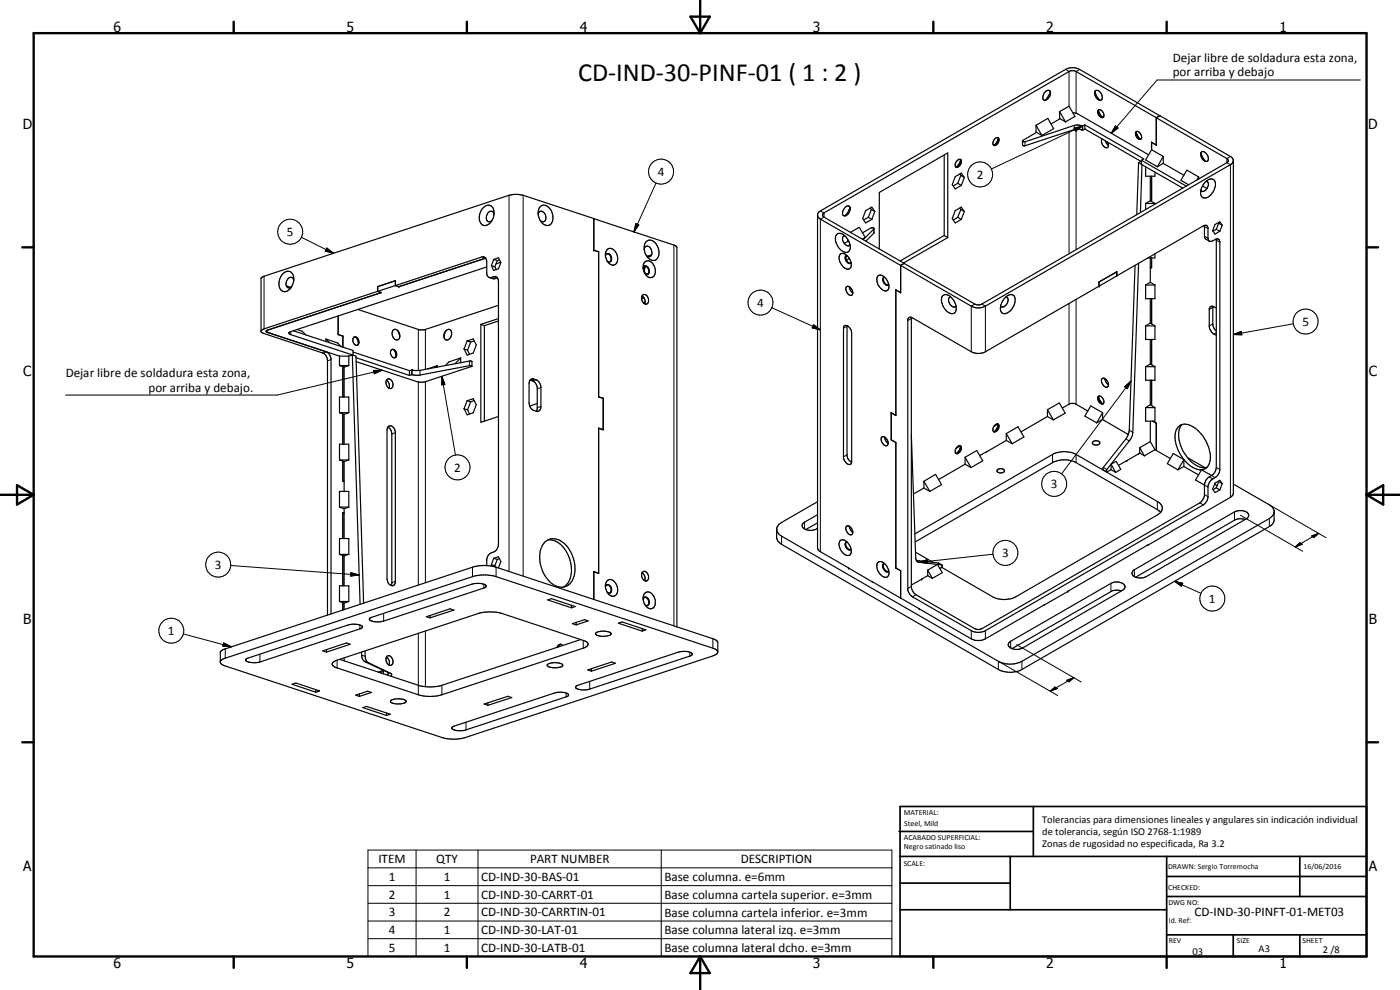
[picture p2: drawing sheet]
<svg xmlns="http://www.w3.org/2000/svg" width="420mm" height="297mm" viewBox="0 0 420 297" stroke-linecap="round" stroke-linejoin="round" font-family="sans-serif">
<g fill="none" stroke="#000" stroke-width=".35">
<path d="M310.9 37.6l3.6-2.1 1.7 3.1-3.5 2M310.9 37.6l1.8 3M310.9 37.6v2l1.8 1M313.5 27.7a.92 .92 0 0 1 .9-.6 .92 .92 0 0 1 .8 .6 2.07 2.07 0 0 1-1.9 2.4 1.58 1.58 0 0 1 .2-2.4zM315.2 27.4a5.1 5.1 0 0 1-1.6 2.7M318 33.5l2.8-1.6 1.8 3-2.8 1.7M318 33.5l1.8 3.1M318 33.5v2l1.8 1.1M318.2 35.6l-2.8 1.6M322 33.9l1.5 .3 21.2 12.2M324.9 37.9v1.2M324.9 39.1l-.9-.3h-1.3l-15.1 4.9-.7-.1v-1.4l4.2-2.5"/>
<path d="M324.9 37.9l-1.2-.4-1.3 .1-14.8 4.9-.7-.2M325.6 37.5l17.7 10.2-.8 .4M325.6 37.5v1.2M325.6 38.7l16.9 9.8M325.6 37.5l-.7 .4M325.6 38.7l-.7 .4M328.6 27.4l.5 1.5 1 1.2M328.6 27.3a1.35 1.35 0 0 1 2.1 1.1 1.07 1.07 0 0 1-.6 1.7 2.19 2.19 0 0 1-1.5-2.8zM329.6 33a1.29 1.29 0 0 1 1.7 1.4v.4a.63 .63 0 0 1-.6 .5 .63 .63 0 0 1-.6-.3 1.66 1.66 0 0 1-.5-2zM329.7 33.1a1.63 1.63 0 0 0 1.4 2.1M329.7 33.1l.3 1 .9 1.1M329.8 32.9l-.1 .2"/>
<path d="M341 39.6l.5 1.3 .7 .8M341 39.6a1.63 1.63 0 0 0 1.4 2.1M341.1 39.5l-.3 .2v.6l.4 1 .6 .5 .6-.1M341.1 39.5a1.56 1.56 0 0 1 1.3 2.2M341.1 39.5l-.1 .1M347 35.3v8.3l-1.4-.9M347 35.3l1.1-.6 21.2 12.2 .6 .6 .3 .7M348.1 34.7v.1M348.1 34.7l-1.1 .6M348.1 34.7l-24.1-13.9a4.5 4.5 0 0 0-4.2 0l-73.6 42.5-.6 .5-.2 .7M283.4 46.5v24.2M287.3 48.1a.65 .65 0 0 1 .7-.3 .65 .65 0 0 1 .5 .6 1.37 1.37 0 0 1-1.7 1.7l-.1-1z"/>
<path d="M287.4 55l1.1 .6M287.4 55l-1.3 .8M288.1 52.2l.3 .4M288.2 47.8a1.63 1.63 0 0 1-1.4 2.3M288.3 48l-.4 1-.8 1.1M288.4 52.6l1 .7M288.4 52.6l-1 2.4M289.4 53.3l-.9-1.4-1.8 1.1-.9 2.4 .9 1.3 1.8-1.1M289.4 53.3l-.9 2.3M298.1 43.6h.3M298.4 41.8a.71 .71 0 0 1 .8-.6 .71 .71 0 0 1 .6 .7 1.43 1.43 0 0 1-1.7 1.7 1.49 1.49 0 0 1 .3-1.8zM299.5 41.3l.1 .1"/>
<path d="M299.6 41.4a1.81 1.81 0 0 1-1.2 2.2M299.6 41.4l-.4 1.1-.8 1.1M330.8 41.7a1.72 1.72 0 0 0 1.6 2.5l.3-.5-.3-1.1M331.7 42.2l1 1.4M341.7 48.8l1 .6-.4 14.4M341.7 48.8l-.5 15.6M342.4 48.4l-.7 .4M342.5 48.1v1.2l12.5 7.1M342.5 48.1l13.5 7.7M343.8 50v2.9h2.8v-1.3M345.2 52.9v7.3M345.6 42.7v2.2"/>
<path d="M345.6 52.9v7.6M345.6 42.7l1.4 .8M345.6 44.9l-1.8 3.1 3.5 2M345.6 44.9l3.5 2M347 43.5h.1M349.1 49l6.2 3.6M349.1 46.9l-1.8 3.1M349.1 49l-1.8 1M349.1 46.9v2.1M359.7 53.1l-.5 .9M359.7 53.1v.6M359.7 53.1l-3.5-2-1.8 3 2.3 1.3"/>
<path d="M360.4 45.8l.6 1.4 .9 1.3M360.6 45.6l.7-.1 1.2 1.3a1.01 1.01 0 0 1 .1 1 1.01 1.01 0 0 1-.8 .6 2.17 2.17 0 0 1-1.2-2.8zM360.9 55.8l1.3 .8M361.8 54.6a1.66 1.66 0 0 1 2.9 0 4.3 4.3 0 0 1-3.2 4.8 1.76 1.76 0 0 1-1-2.7l.5-1.2zM361.9 54.4a1.04 1.04 0 0 1 .8 .8 1.04 1.04 0 0 1-.3 1.1l-.2 .3M362.2 56.6a1.06 1.06 0 0 1-1.8 .5M370.2 48.2v99.8l-.2 .5-.7 .7-17.7 10.2M370.2 48.2l-.3 .7-.6 .5-73.6 42.5a4.5 4.5 0 0 1-4.2 0l-21.2-12.3M145 62.3a1.83 1.83 0 0 1 2.3-.6 1.83 1.83 0 0 1 1 2.2 3.8 3.8 0 0 1-2.7 3.8 2.41 2.41 0 0 1-1.6-3.6zM145.7 77.5l-26 8.5M145.7 77.5h.1M147.5 79.7l1 .4"/>
<path d="M148.2 77.9l1.4-.6 .7 1.5-.7 1.8-1.4 .6-.7-1.5M148.2 77.9l1.1 .3M148.2 77.9l-.7 1.8M148.2 64.3a.97 .97 0 0 0-.8-1 .97 .97 0 0 0-1.1 .8 1.45 1.45 0 0 0 .7 2.4l.6-.3M149.3 78.2l-.8 1.9M149.9 78l-.6 .2M150.3 78.7l-1.4 .5M161.5 64.3a.93 .93 0 0 1 .7-.9 .93 .93 0 0 1 1.1 .4 1.67 1.67 0 0 1-.3 2.7l-.9-.3M162 62.1a1.74 1.74 0 0 1 2.7 .2 3.4 3.4 0 0 1 0 5.3 3.2 3.2 0 0 1-3.2-3.7zM178.2 65.6v9.5l1.5 .5M178.2 75.1l1.5 .4M179.7 75.5v43.6l1.3 .4"/>
<path d="M179.7 75.5l-.1 .1M182.1 76.1a1.5 1.5 0 0 1 .9 2.5M182.1 76.1a1.37 1.37 0 0 1 1.4 1 1.37 1.37 0 0 1-.5 1.5M182.1 76.1l-.4 .7M182.2 74.9a1.65 1.65 0 0 1 2.7 .9 2.39 2.39 0 0 1-.7 3.7 3 3 0 0 1-2-4.6zM182.2 78.3l.8 .3M193.3 74.8a1.04 1.04 0 0 1 1.1-1 1.04 1.04 0 0 1 1 1 1.37 1.37 0 0 1-.8 2.2l-.6-.3M193.5 79.8a1.37 1.37 0 0 1 1.3 1 1.37 1.37 0 0 1-.5 1.5M193.5 79.8l-.5 .7M193.5 78.7a1.68 1.68 0 0 1 2.7 .8 2.39 2.39 0 0 1-.7 3.8 2.87 2.87 0 0 1-2.4-3.8zM193.6 79.8a1.5 1.5 0 0 1 .7 2.5M193.6 79.8h-.1"/>
<path d="M193.6 79.8a1.34 1.34 0 0 0-.4 1.4 1.34 1.34 0 0 0 1.1 1l.2-.1M193.7 79.8l-.4 1.5M194 72.4a2.13 2.13 0 0 1 3.3 1.4 2.87 2.87 0 0 1-1 4.3 3.7 3.7 0 0 1-2.7-5.2zM195.5 76.5l-1.2 .4M245.4 64.5v99.8l.5 1.1 8.8 5M245.4 64.5l.2 .7 .6 .5 24.1 13.9M247 64.2l74-42.9 .6-.1 1.1 .1 45.5 26.3 .4 .4v.3l-.4 .5-73.5 42.4-.8 .3-1.1-.1-45.5-26.2-.4-.5zM251 70.4a2.11 2.11 0 0 1 3.2 1.1 2.98 2.98 0 0 1 .3 4.1 3.6 3.6 0 0 1-3.8-3.6l.1-1zM252.1 76.3a2.06 2.06 0 0 1 2.9 1.4 2.46 2.46 0 0 1 0 2.9 2.33 2.33 0 0 1-2.7-1.6 2.62 2.62 0 0 1-.2-2.7zM253.6 70.8a1.06 1.06 0 0 0-.5 1.8 1.22 1.22 0 0 0 2 .8M253.8 62.1l.5-.3h.5a1.92 1.92 0 0 1-1.5 3 1.73 1.73 0 0 1 .5-2.7zM253.9 76.7a1.66 1.66 0 0 0 1.4 2.3"/>
<path d="M254.2 76.7h-.2a1.45 1.45 0 0 0-.2 1.5 1.45 1.45 0 0 0 1.4 .8l.2-.2M254.3 76.8l-.5 .5M254.4 71.7v.6l.4 .2M254.5 72.4l-1.1 .6M254.8 77.5l-.7 .7M255.1 62.1l-.6 1.5-.9 1.2M255.2 69.7l2.7-1.5 1.8 3-.9 .6M258.9 69.8l2.5-1.4 .6-.1 .3 .2-.1 1.5-2.4 2.4M260.6 65.2l1.1 .6M260.6 65.2l-1.4 .8M261.2 62.4l.3 .5M261.5 62.9l1 .6"/>
<path d="M261.5 62.9l-.9 2.3M262.3 68.6l-3.2 3.3M262.5 63.5l-.8-1.4-1.9 1.1-.9 2.4 .9 1.3 1.9-1.1M262.5 63.5l-.8 2.3M270.3 79.6v8.2l-1.5-.8M271.3 79l-1 .6M271.3 79h.1M283.4 70.7l1 .6M283.4 70.7l-13.3 7.6M284.4 71.3l-13.2 7.6M284.4 71.3v-25.4l-20.5 11.8v17M287.4 65.2l1.1 .6"/>
<path d="M287.4 65.2l-1.3 .8M288.1 62.4l.3 .5M288.4 62.9l1 .6M288.4 62.9l-1 2.3M289.4 63.5l-.9-1.4-1.8 1.1-.9 2.4 .9 1.3 1.8-1.1M289.4 63.5l-.9 2.3M340.6 79.6l-1.7 49.9-1 2.2-6.9 8.7v.6l1.1 .6M341.7 79l-1.8 51.4-.5 1.2-7.2 9.3-.2 .5 .3 .2 1.1-.7M343.8 61v1.9M343.8 61h2.8M345.2 77.4v7.3M345.2 60.2l1.4 .8"/>
<path d="M345.2 60.2l-1.4 .8M345.6 77.4v3l-.4-.2M346.6 61v.3M346.6 76.2v1.2h-2.1M361.5 67.6l.1 3.7 .3 .5 1.1 .6M365 71.7v68.6a3.1 3.1 0 0 1-1.4 2.4M365 68.8l-.9 .5M365 68.8l1.1 .6M365.7 66.8v.2M365.7 67l-.7 1.8M365.7 67l1.1 .6M366.8 67.6l-.7-1.1-1.5 .9-.7 1.8 .7 1 1.5-.8"/>
<path d="M366.8 67.6l-.7 1.8M78.3 99.4l.7 .6 17.8 5.9a2.53 2.53 0 0 1 1.5 2.3v76.3M78.3 99.4v-15.8l.3-.4 74.2-24.6 1.3-.3 2.9 .3 45.8 15.1 .3 .6v113.8M80.1 99.1l-.3 .3 .5 .3M80.1 99.1l.2 .6M80.3 99.7l.1 .1M80.3 99.7l21.6 7.1M80.7 98.9l-.6 .4M84.9 82.1a1.79 1.79 0 0 1 2.1-.6 1.79 1.79 0 0 1 1.2 1.8 3.5 3.5 0 0 1-3 4.2 2.46 2.46 0 0 1-1.3-3.6zM85.9 85.8l1.4 .4M88.2 84.1a.94 .94 0 0 0-.9-.9 1.81 1.81 0 0 0-1.4 1.4 1.81 1.81 0 0 0 .7 1.8l.9-.4M88.2 99.2l.1 .1"/>
<path d="M89.1 98.8l1.6 .6 1.1 1.1M101.5 94.8v5.6M113.3 86h.1M113.3 86v1.4l1.1 .4M114.4 87.8h.1M118.1 99a1.32 1.32 0 0 1 1.8 1.2 1.1 1.1 0 0 1 0 1.3 1.1 1.1 0 0 1-1.3 .4 2.06 2.06 0 0 1-.5-2.9zM118.6 84.2l-5.2 1.8v1.4l1 .4-34.3 11.3M118.6 85.7l-39.4 13-.6 .3-.3 .4M118.6 84.2v1.5M118.6 84.2h.1M118.6 85.7l1.1 .3M118.7 85.7v-1.5l-5.4 1.8"/>
<path d="M118.7 85.7l1 .3M119.3 99.2l.7 1.9M133.8 99.3a.93 .93 0 0 1 1.1-.5 .93 .93 0 0 1 .6 .9 1.6 1.6 0 0 1-1.9 2.2 1.95 1.95 0 0 1 .2-2.6zM133.9 99.2l-.6 1.9M144.3 97.3v29.4l5.3-1.7M144.3 97.3l1.1 .4M145.4 97.7v28.7M146.1 80.1l-58.8 19.4-.6 .4 .6 .5 18.6 6.2v-1.4l-17.9-6M146.8 83.3l1.3 .4 1.2-.3M148.5 80.1l.4 .8M149.3 83.4l-.6-.4-1.2 .2a1.06 1.06 0 0 1-1.4-1v-3.7a1.23 1.23 0 0 0-1.5-1.4l-25.9 8.6M149.3 83.4l.3 1.1v78.8a2.53 2.53 0 0 1-2.1 2.6l-.5 .2-.7 1.1-.2 2.5"/>
<path d="M149.6 91.6l-22.4 7.4-1.4-.1-18.5-6.1M149.6 95.6l-5.3 1.7M149.6 96.3l-4.2 1.4M192.7 88.8l.5 .5M192.9 88.6l.3-.3a1.69 1.69 0 0 1 1.4 2.4l-.3 .4a1.41 1.41 0 0 1-1.5-.4 1.41 1.41 0 0 1-.2-1.5zM193.2 89.3l-.6 .2M193.2 89.3l.4 1.1-.1 .8M193.2 89.3l-.6 .4M193.5 82l.8 .3M193.6 90.5l-.5 .3M253.3 97.8a1.56 1.56 0 0 1 2.1 1.3l.2 .8v38.6a.83 .83 0 0 1-.6 .9 .83 .83 0 0 1-1-.4l-.6-.8-.3-.9v-39zM253.9 86.2a1.06 1.06 0 0 1 1.7 .6l.2 .3a.98 .98 0 0 1-.3 1.5 2 2 0 0 1-1.6-2.4z"/>
<path d="M254.2 97.7v39a2.45 2.45 0 0 0 1.4 2M254.9 86l.4 1.3 .6 .6M263.4 82.8a1.62 1.62 0 0 1 2.5 .8 2.82 2.82 0 0 1 .4 3.6 2.64 2.64 0 0 1-3-2.3l-.2-1zM265.3 83.2a1.63 1.63 0 0 0 1.3 2.3M265.3 83.2a1.38 1.38 0 0 0-.1 1.6 1.38 1.38 0 0 0 1.4 .7l.1-.2M265.5 83.2h-.2M268.8 87v37.7l-1.3-.8M268.8 87h.1M268.8 87l1.5 .8M273.5 95.2v81.1a3.3 3.3 0 0 0 1.4 2.1l17.7 10.2 1 .3 1.1-.3 65.4-37.7 .9-1 .5-1.2v-3.2M282.9 88.8a1.97 1.97 0 0 1 2.9 .8 3.2 3.2 0 0 1 .5 4.4 3.3 3.3 0 0 1-3.4-2.5l-.4-1.5zM285.4 89.2h-.2a1.6 1.6 0 0 0 .2 2.5l.7 .4h.6l.2-.3"/>
<path d="M301.4 89.6a2.01 2.01 0 0 1 3-.8 4.1 4.1 0 0 1-3.3 5.3 1.99 1.99 0 0 1-.7-2.7zM301.8 89.2a1.06 1.06 0 0 1 .5 1.8l-1 1-.6 .1-.4-.3M335.1 81.5v.1M335.1 82.8h.1M335.1 81.6l-5.3 3M335.2 81.5l-5.4 3.1v1.3M335.2 81.5l-.1 1.3-39.4 22.7a4.5 4.5 0 0 1-4.2 0l-17.7-10.1a.83 .83 0 0 0-.8-.2 .83 .83 0 0 0-.6 .7v81a3.6 3.6 0 0 0 1.4 2.2l17.7 10.1a4.5 4.5 0 0 0 4.2 0l65.4-37.7 .8-.7 .6-1.5v-3.1a3.5 3.5 0 0 1 2.4-3.1l.8-1 .4-1.3v-68.1a.86 .86 0 0 0-.4-1 .86 .86 0 0 0-1.1 .2l-1.1 .5-.8-.2-.2-.7v-3.2l-.5-.7h-.6l-26.2 15.2M343.8 85.5h2.8M343.8 85.5v4.1h2.8v-4.1M343.8 97.8v4.1h2.8v-4.1M343.8 97.8h2.8M345.2 80.1l.4 .2"/>
<path d="M345.2 89.6v7.3M345.2 96.9l1.4 .9M345.2 96.9l-1.4 .9M345.2 84.7l1.4 .8M345.2 84.7l-1.4 .8M345.6 89.6v7.6M364 91.9v5.6l.4 1.1 .6 .8M364.1 91.9l.9 .6M364.1 91.9l-.8 .1-.4 .6v5.5a3.4 3.4 0 0 0 2.1 2.5M97.8 101.7l3.5 1.2 1.1 1.1M97.8 101.7l1.1 1.1M97.8 101.7v.8"/>
<path d="M98.2 105.7l.6 .6 .5 1.3v76.6M101.5 100.4l1.4 .5M101.5 100.4h.1M101.5 100.4l1.4 .4M101.9 109.7h2.8M101.9 106.8v2.9M101.9 106.8h2.8M101.9 109.7l1.4 .5M102.9 100.8h.1M102.9 100.8v3.3M102.9 110v9.1M103.3 110.2v8.9"/>
<path d="M104.7 106.8v2.9M104.7 109.7l-1.4 .5M105.7 106.5l1.1 .3 2.3 74.2M105.7 106.5l2.4 74.8M105.7 106.5l-1 .3M105.9 105.6l17 5.6M106.1 101.3a1.08 1.08 0 0 1 1.1 0 1.08 1.08 0 0 1 .5 1.1 .94 .94 0 0 1-.6 1.2 1.54 1.54 0 0 1-1-2.3zM106.3 101.1a1.51 1.51 0 0 1 1.3 1.8M106.8 107.3l16.1 5.3M106.9 108.5l18.1 6 1.9 .2 14.7-4.7v-1.5l-.7-.2-15.1 2.9-2.2-.2M107 101.4l.6 1.6M107.6 102.9l-.5 .7"/>
<path d="M116 114.1a1.97 1.97 0 0 1 .7 2.4M116.2 113.9a1.41 1.41 0 0 1 1.4 .3 1.41 1.41 0 0 1 .3 1.5 .83 .83 0 0 1-1.2 .8 1.9 1.9 0 0 1-.5-2.6zM117.4 105.1l.1-.2a1.3 1.3 0 0 1 1.5 .9 1.3 1.3 0 0 1-.6 1.6 1.51 1.51 0 0 1-1-2.3zM117.6 104.9l.8 .3M118.4 105.2l.4 .6 .1 .9M118.4 105.2l.5 1.5M118.9 106.7l-.5 .7M122.9 111.2v1.4M123.6 112.4l-.7 .2M123.6 111l-.7 .2M123.6 111v1.4M131.2 109.7l-.5 .5"/>
<path d="M131.2 109.7v.5M131.2 109.7l-2.9 1M138.2 107.4l-1.6 1.7M138.2 107.4v1.4M138.2 107.4l-3.5 1.2-1.1 1.1M139.3 104.7l1 .4M140.2 102.3l1.8-.6 .9 1.8-.9 2.4-1.8 .7-.9-1.9M140.2 102.3l1.1 .3M140.2 102.3l-.9 2.4M140.3 105.1l.6 1.2M141.3 102.6l-1 2.5M141.6 109.9l-.7-.2-15.1 2.9-2.2-.2"/>
<path d="M142.3 102.3l-1 .3M159.1 114a2.41 2.41 0 0 1 2.1 2.3v6.3l-.3 .8M159.3 113.8a2.37 2.37 0 0 1 3 2.5v5.7a1.18 1.18 0 0 1-1.4 1.4 2.43 2.43 0 0 1-2.1-2.6v-5.7l.2-.8zM179.7 119l1.3 .5M181 119.5v9.4l-1.3-.4M181 119.5h.1M329.7 119l.3 1 .9 1.2M329.7 119a1.66 1.66 0 0 0 1.4 2.1M329.8 118.9l-.1 .1M329.8 118.9a1.6 1.6 0 0 1 1.3 2.2M329.8 118.9a1.45 1.45 0 0 0-.1 1.5 1.45 1.45 0 0 0 1.4 .7M331.6 113.6l-.7-.1a1.74 1.74 0 0 0 1.4 2.6l.4-.7"/>
<path d="M331.6 113.6l.9 1.1 .2 .7M331.6 113.6a1.95 1.95 0 0 0 1.1 1.8M343.8 110v4.1h2.8v-4.1M343.8 110h2.8M345.2 101.9v7.3M345.2 114.1v7.4M345.2 109.2l1.4 .8M345.2 109.2l-1.4 .8M345.6 101.9v7.5M345.6 114.1v7.6M101.9 138h2.8M101.9 123.8v-4.7h2.8v4.7"/>
<path d="M101.9 123.8h2.8M101.9 123.8l1.4 .5M101.9 138v-4.7h2.8v4.7M101.9 138l1.4 .5M102.9 124.2v9.1M102.9 138.3v6.1l.4 .1M103.3 124.3v9M103.3 138.5v8.9M104.7 123.8l-1.4 .5M104.7 138l-1.4 .5M116.4 128.2l.8 .6 .4 1.4v44.8l-.2 .7M116.5 128a1.28 1.28 0 0 1 2 .9l.1 .6v45.3a1.09 1.09 0 0 1-1 1 1.09 1.09 0 0 1-1.1-.9l-.3-1.2v-44.7z"/>
<path d="M139.3 122.6l1 .4M140.2 120.2l1.8-.6 .9 1.8-.9 2.5-1.8 .6-.9-1.9M140.2 120.2l1.1 .4M140.2 120.2l-.9 2.4M140.3 123l.6 1.2M141.3 120.6l-1 2.4M142.3 120.2l-1 .4M161.2 121.1l-2.2 .7M180.9 128.9l-1.2-.5v43.6l-1.5-.4M265.5 131.1l-.4-.1a.87 .87 0 0 0-.8 .6 .87 .87 0 0 0 .3 .9l.1 .3a1.08 1.08 0 0 0 1.7 .8l.2-.6M265.5 131.1l.3 1.1 .8 .8M265.5 131.1l.8 .9 .3 1"/>
<path d="M267.5 132h.1M267.5 132l1.3 .8M267.5 132l1.3 .8v37.6M268.8 124.6l-1.3-.8v8.2M273.5 130.4l1.4 37.5 .7 .8 7.1 .8-.1 .7-.5 .4M286.8 136l.2 .1M287 134.5l.3-.4a.7 .7 0 0 1 1-.3 .7 .7 0 0 1 .1 1.1 1.38 1.38 0 0 1-1.6 1.1M287 134.5l-.3 .8 .1 .7M288.2 133.8l-1.2 .7M288.2 133.7a1.68 1.68 0 0 1-1.2 2.4M288.3 133.9l-.4 1-.8 1.2M289.6 139.3l-7.9 4.6"/>
<path d="M289.6 137.2l3.5-2 1.8 3.1-3.5 2M289.6 137.2l1.8 3.1M289.6 137.2v2.1M289.6 139.3l1.8 1M296.1 135.6h.1M296.1 135.6l-2.1 1.1M298.1 129.5h.3M299.5 127.3l-1.2 .6M299.5 127.2a1.74 1.74 0 0 1-1.1 2.3M299.5 127.3a1.42 1.42 0 0 1 .1 1.5 1.42 1.42 0 0 1-1.5 .7 1.11 1.11 0 0 1 .2-1.6M299.5 127.3h-.5l-.7 .6M299.6 127.4l-.4 1-.8 1.1"/>
<path d="M302 130.1l3.5-2 1.8 3-3.5 2M302 130.1l1.8 3M302 130.1v2l1.8 1M302 132.1l-5.9 3.5M314.4 125l-8 4.6M314.4 122.9l3.5-2 1.8 3.1-3.6 2M314.4 122.9l1.7 3.1M314.4 122.9v2.1M314.4 125l1.7 1M318.8 122.4l2.2-1.2 1.2-.2 4.3 2.3M327.9 132.6a1.31 1.31 0 0 1 2.2 .4 1.25 1.25 0 0 1-1.2 .6 1.25 1.25 0 0 1-1-.8zM330.9 125.9l7.6 4.4"/>
<path d="M330.9 123.8l-1.8 3.1M330.9 125.9l-1.8 1M330.9 123.8v2.1M330.9 123.8l-3.5-2-1.8 3 3.5 2.1M331.4 126.2h.1M333.4 139.3l1.4 2.4M333.4 139.3v1.6M333.4 139.3l1.6-.9 1.4 2.4-1.6 .9M338.1 138.2h.1M338.1 138.2l-2.4 1.4M338.5 130.3h.2M338.5 130.3h.1"/>
<path d="M341.7 136.1l-3.6 2.1M341.7 136.1v.1M342 135.9l-.3 .2M342 134.3l1.4 2.5M342 134.3v1.6M342 135.9l1.4 .9M343.8 122.3v4.1h2.8v-4.1M343.8 122.3h2.8M345.2 126.4v6.1M345.2 121.5l1.4 .8M345.2 121.5l-1.4 .8M345.2 132.5l1.4 2.4"/>
<path d="M345.2 132.5l-3.2 1.8M346 126.4l1 .6zM346.6 134.9l.4 .2M346.6 134.9l-3.2 1.9M347 135.1h.1M347 127v8.2l4.2 2.4M353.6 128.1a3.8 3.8 0 0 1 5.1 .3 11.6 11.6 0 0 1 4.5 9.8 3.1 3.1 0 0 1-5 2.2 11.5 11.5 0 0 1-5.5-10.4l.3-.9zM354.8 127.4a5.9 5.9 0 0 0-.4 6.5l.8 1.8 1.2 1.6M355.2 140l4.5 2.5M355.3 137.9l-3.2-1.8-1.8 3 3.2 1.9M355.3 137.9l-1.8 3.1M355.3 140l-1.8 1"/>
<path d="M355.3 137.9v2.1M356.4 137.3l5.2 3M356.4 137.3a6.3 6.3 0 0 0 5.8 3M101.9 152.1v-4.7h2.8v4.7M101.9 152.1h2.8M101.9 152.1l1.4 .6M103.3 153.9l-.4-.1v7.8M103.3 152.7v8.9M104.7 152.1l-1.4 .6M245.4 154.4l-3.9 2.3a1.24 1.24 0 0 0-.7 1.5 1.24 1.24 0 0 0 1.4 .8l1.5 .1 1.7-.6M245.4 156.9l-3.6 2M254 157.9a1.55 1.55 0 0 1 1.9 1.6v.4a.69 .69 0 0 1-.5 .6 .69 .69 0 0 1-.7-.3l-.8-1.2z"/>
<path d="M254.9 157.9l.4 1.3 .6 .5M277.3 146.4l-3.2 1.8M277.3 144.4l3.5-2.1 1.8 3.1-3.6 2M277.3 144.4l1.7 3M277.3 144.4v2M277.3 146.4l1.7 1M299.4 140.8a1.36 1.36 0 0 1 2 .5 1.23 1.23 0 0 1-1.1 .6 1.23 1.23 0 0 1-1.1-.8zM333.4 140.9l1.4 .8M348.3 153.7l-.7-.6-24.7-14.3a7.8 7.8 0 0 0-7 0l-41.3 23.8M351.6 159.4v.1M351.6 159.4l-31.1 18M363.6 142.7l-3-1.7-1.8 3 2.7 1.5"/>
<path d="M363.6 142.7a3.4 3.4 0 0 0-2.1 2.8M364.5 145.3l.8 .4M365 146.3l-.9 .6M365 146.3l1.1 .7M365.7 144.4v.1M365.7 144.5l-.7 1.8M365.7 144.5l1.1 .6M366.8 145.1l-.7-1-1.5 .8-.7 1.9 .7 1 1.5-.8M366.8 145.1l-.7 1.9M370.2 145.2l11.4 6.7 .7 1.2 .1 2.9a2.52 2.52 0 0 1-1.5 2l-74.2 42.9a7.8 7.8 0 0 1-7.1 0l-65-37.6a2.62 2.62 0 0 1-1.5-2l.1-2.9 .7-1.2 11.5-6.7M373.7 155.9l-1.5-.3-1.4 .3-30 17.3M382.4 153.7l-.4 .9-1.1 1-74.2 42.8a7.8 7.8 0 0 1-7.1 0l-65-37.5-1-.8-.5-1.1"/>
<path d="M101.9 166.3v-4.7h2.8v4.7M101.9 166.3h2.8M101.9 166.3l1.4 .5M102.9 166.7v9.1M103.3 166.8v9M104.7 166.3l-1.4 .5M147.5 169.4l1 .4M147.5 169.4l.2 .5M148.2 167.5l1.4-.5 .7 1.4-.8 1.9M148.2 167.5l1.1 .4M148.2 167.5l-.7 1.9M148.5 169.8l.2 .3"/>
<path d="M149.3 167.9l-.8 1.9M149.9 167.6l-.6 .3M163.6 162.6a4 4 0 0 1 5.8 .5 9.5 9.5 0 0 1 1.9 11.8 4.1 4.1 0 0 1-6.6-.6 9.8 9.8 0 0 1-1.7-11zM164.4 162a6.5 6.5 0 0 1 6.2 4.8 8.1 8.1 0 0 1-.8 8.8l-.7 .5M179.6 172l-1.4-.5v8.3M181.7 176.1a1.67 1.67 0 0 1 1-2.2 1.67 1.67 0 0 1 2.2 1.3 2.39 2.39 0 0 1-.7 3.7l-1.1-.3-.9-1M181.7 176.1l.5 1.5M182.1 175.5a1.36 1.36 0 0 1 1.4 .9 1.36 1.36 0 0 1-.5 1.6M182.1 175.5l-.4 .6M182.1 175.5a1.46 1.46 0 0 1 1.2 1 1.46 1.46 0 0 1-.3 1.5M182.2 177.7l.8 .3M192.7 171.9a1.93 1.93 0 0 1 .8 2.3"/>
<path d="M192.9 171.6l.3-.2a1.56 1.56 0 0 1 1.4 2.1 .89 .89 0 0 1-.8 .9 .89 .89 0 0 1-.9-.8l-.3-.8v-.8zM193.5 179.2a1.36 1.36 0 0 1 1.3 .9 1.36 1.36 0 0 1-.5 1.6M193.5 179.2l-.5 .7M193.5 179.2a1.45 1.45 0 0 1 1.2 1 1.45 1.45 0 0 1-.4 1.5M193.5 178a1.68 1.68 0 0 1 2.7 .9 2.39 2.39 0 0 1-.7 3.7 2.97 2.97 0 0 1-2-4.6zM252.1 162.3a2.06 2.06 0 0 1 2.9 1.4 2.28 2.28 0 0 1-.2 3 3.3 3.3 0 0 1-3-3.1zM253.9 162.6a1.66 1.66 0 0 0 1.4 2.3M254.2 162.6h-.2a1.39 1.39 0 0 0-.1 1.6 1.39 1.39 0 0 0 1.4 .7M254.7 170.4l7.1 4.2M254.7 170.4v.1M255.4 164.7l-.1 .2M261.8 174.6l8.5 4.9"/>
<path d="M261.8 174.5v.1M263.4 168.8a2.06 2.06 0 0 1 2.9 1.4 2.1 2.1 0 0 1-.2 3 3.2 3.2 0 0 1-2.7-4.4zM265.2 169.1a1.71 1.71 0 0 0 1.4 2.4M265.5 169.1l-.4 .1a1.49 1.49 0 0 0 0 1.6 1.49 1.49 0 0 0 1.5 .6l.1-.1M268.8 170.4l1.5 .8v8.3M268.8 170.4h.1M270.3 179.5l5.6 3.3M274.6 160.2l41.3-23.8a7.8 7.8 0 0 1 7 0l24.4 14.1a2.13 2.13 0 0 1 1.5 2 2.13 2.13 0 0 1-1.5 2l-42.4 24.5a7.8 7.8 0 0 1-7.1 0l-15.2-8.8M274.8 165.7l5.2 3M275 168.1l6.6 .8 1 .6M276.7 173.7l-3.2 1.9M278.4 172.7l-1.8 1"/>
<path d="M278.4 171.1l1.4 2.4M278.4 171.1v1.6M278.4 172.7l1.4 .8M278.4 171.1l2.9-1.8 1.5 2.5-3 1.7M320.5 177.4l-7.1 4.1M336.5 177.3a3.7 3.7 0 0 0-3.1 .2l-29.7 17.1M340.2 171.1l30.3-17.5a3.5 3.5 0 0 1 4.2 .7l-.1 .8-.6 .6-30 17.3a3.5 3.5 0 0 1-4.2-.7v-.6zM66.2 195.5l1.1-.7 74.9-24.7 2.9-.4 3.4 .4 65.4 21.5a1.66 1.66 0 0 1 1.5 1.2l-.1 3.1-1.4 .9-74.6 24.6-2.9 .4-3.4-.4-65.8-21.7-.7-.4-.4-.5zM73.9 197.7l30.6-10.2a5.7 5.7 0 0 1 4.2 .4v.4l-.4 .3-30.6 10.1a4.2 4.2 0 0 1-4-.6zM96.8 195.3l7.2-2.4 1.1 .4-7.1 2.4zM98 194.9v.8M99.9 198.8l1.3-.7 42.8-14.2 1.3-.2 3.1-.1 1.9 .3 25.1 8.4a1.04 1.04 0 0 1 1.1 1 1.04 1.04 0 0 1-1.1 1.1l-43.2 14.2-1.8 .3h-2.6l-1.9-.3-25.1-8.3a1.04 1.04 0 0 1-.9-1.5z"/>
<path d="M101.9 180.5v-4.7h2.8v4.7M101.9 180.5h2.8M101.9 180.5l1.4 .5M102.9 180.8v2.2M103.3 181v1.9M103.3 197.4v.9M104.7 180.5l-1.4 .5M108.5 195.7l.2 2 .6 .7 7 3.3 .2 .5-.2 .4M109.5 195.3l.2 2.4 .4 .8 7.4 3.6-.1 .8M111 185.5l30.6-10.2a6.5 6.5 0 0 1 3.9 .1 .54 .54 0 0 1 .3 .7 .54 .54 0 0 1-.6 .3l-30.1 10-2.4 .2a1.84 1.84 0 0 1-1.8-.9zM116 197.2a1.99 1.99 0 0 1 .7 2.4M116.2 196.9a1.23 1.23 0 0 1 1.3 .1 1.23 1.23 0 0 1 .4 1.2v.6a.87 .87 0 0 1-.6 .9 .87 .87 0 0 1-1-.5l-.4-1.1v-.8z"/>
<path d="M128 185l7.1-2.3 1.1 .3-7.1 2.4zM129.1 184.7v.7M164.3 199.3a4.8 4.8 0 0 1 4.5 0l.1 .3a4 4 0 0 1-4 .6l-.7-.5zM164.4 180l1.1-.4 7.1 2.4-1.1 .4zM167.7 193.7l-.2 .4M168.5 193.3l-.7 .3-.4 .6M168.8 193.7a.93 .93 0 0 0-1-.3 .93 .93 0 0 0-.6 .8M171.5 181.6v.8M171.8 187.1l3.6-1.2 1.1 .4-3.6 1.2zM172.9 186.7v.8M174.3 191.9l-41.7 13.7a12.8 12.8 0 0 1-6.7 .1l-24-7.9M178.7 190a4.3 4.3 0 0 1 4.7 0 1.35 1.35 0 0 1-1.6 .9 4 4 0 0 1-3.1-.6z"/>
<path d="M185.6 187l1.1-.4 7.1 2.4-1.1 .4zM192.7 188.6v.8M193.5 181.4l.8 .3M215.4 195.5l-.3-.5-1.2-.5-65.8-21.7a12.6 12.6 0 0 0-5-.1l-75.9 24.9-.6 .3-.5 .7M275.9 182.7l7.1 4.1M283 186.8h.1M302.9 192.7l30.5-17.7a3.2 3.2 0 0 1 4.2 .9l-.1 .6-.6 .6-30 17.3a3.2 3.2 0 0 1-4.3-.8zM313.4 181.5h.1M313.4 181.5l-17.7 10.2a4.7 4.7 0 0 1-4.2 0l-8.5-4.9M87.7 205.3l1.1-.4 7.1 2.4-1.1 .4zM94.8 206.9v.8M106.8 208.6l3.6-1.2 1.1 .4-3.6 1.2z"/>
<path d="M107.9 208.2v.8M108.9 212.3l1.1-.3 7.1 2.3-1.1 .4zM115.1 201.1l-.8 .8M115.1 201.1v1.1M115.1 201.1l-1.6 .6M116 213.9v.8M117.3 210.2a4.7 4.7 0 0 1 4.6 .1l-.1 .4-.9 .4-2.1 .1-1.4-.4-.2-.4zM135.9 218.1l30.5-10.2a4.3 4.3 0 0 1 4.2 .5l-.4 .6-30.3 10a5 5 0 0 1-4.1-.3l-.2-.3zM145.3 211.2l7.1-2.3 1.2 .4-7.2 2.3zM146.4 210.9v.7M172.8 206l.6-.4 30.1-9.9a5.5 5.5 0 0 1 3.7 0 .56 .56 0 0 1 .6 .7 .56 .56 0 0 1-.8 .4l-30 10a5.2 5.2 0 0 1-4.1-.3zM176.4 201l7.1-2.4 1.2 .4-7.2 2.4z"/>
<path d="M177.5 200.6v.8"/>
</g>
<g fill="#000">
<circle cx="178.2" cy="75.1" r=".18"/>
<circle cx="178.2" cy="65.6" r=".18"/>
<circle cx="253.8" cy="77.3" r=".18"/>
<circle cx="119.7" cy="86" r=".18"/>
<circle cx="149.3" cy="83.4" r=".18"/>
<circle cx="329.8" cy="84.6" r=".18"/>
<circle cx="329.8" cy="85.9" r=".18"/>
<circle cx="267.5" cy="123.9" r=".18"/>
<circle cx="338.1" cy="138.2" r=".18"/>
<circle cx="178.2" cy="171.6" r=".18"/>
<circle cx="254.7" cy="170.4" r=".18"/>
<circle cx="270.3" cy="171.2" r=".18"/>
<circle cx="276.6" cy="173.7" r=".18"/>
<circle cx="320.5" cy="177.4" r=".18"/>
<circle cx="275.9" cy="182.7" r=".18"/>
</g>
<g fill="none" stroke="#000" stroke-width=".3">
<path d="M319.8 20.8l1 .7v10.4M320.8 39.4v36.8M322.4 38.4l2.4-.6-2 1.6zM322.4 37.6v1.3M322.9 38.7v36.2M324 20.8l-1.1 .7v12.5M324.8 37.8v1.2M324.8 37.8l-27.3 12.9M334.8 37.8l.7 .6-2 1.6zM408.3 24h-61.1l-13.7 16M152.8 58.6v112.8M157 58.6v114.2"/>
<path d="M196.9 54.9l-6.7 14.7M307.6 42.5v1.2M369.3 46.9l-1.1 .7v1.2l1.1 .6v99.8M90.5 71.2l9.6 4.8M98.1 74.4l2 1.6-2.5-.6zM144.6 77.1l1.1 .4M190.8 67.1l.9 .4-1.5 2.1zM202.3 73.5v114.3M246.2 63.3l1.1 .6v1.3l-1.1 .5v99.8M253.8 77.3v.1M262.2 68.7v1.3M361.5 70.9l1 .6"/>
<path d="M361.5 68l1 .6M365 72.1l1.1 .6M79.2 82.9v15.8M80.3 99.7h.1M87.3 99.5v.9M125.5 98.8v12.4M127.7 98.8v12M147.5 83.2l1 .4M148.2 83l1.1 .4M231.6 92.3l14.6 6.7M244.2 97.5l2 1.5-2.5-.6zM254.2 97.9l-1.1 .6"/>
<path d="M273.5 95.5l-1.1 .7M292.6 91.2l-1.1 .7v13.6M294.7 91.2l1 .7v13.6M320.8 91.1v30.2M322.9 89.8v31.5M364 92.2l-1.1 .7M364 97.2l-1.1 .6M365 99.8l-.7 .4M388.1 97.2l-17.9 3.2M97.9 105.6l-1.1 .3M99.3 107.9l-1 .3M112.1 111.2l2.5-.1-2.3 1z"/>
<path d="M114.6 111.1l-31.4 7.4h-63.5M123.6 111v1.4M125.5 114.6v60.9M126.1 111.1v1.4M127.7 114.6v60.2M132.6 112.9l.9 2.4-1 .2zM132.6 112.9l4.1 23.6M140.9 108.3v1.4M160.2 113.7l-1 .3M160.9 114l-1.1 .3M162.3 116.3l-1.1 .3M337.5 116l1.9-1.7-1.1 2.3z"/>
<path d="M339.4 114.3l-20.8 27.9M370.2 100.4l2.3-1 .2 1.1zM118.6 129.8l-1 .4M162.3 122l-1.1 .3M254.2 136.4l-1.1 .7M315.9 136.4v2.4M322.9 136.4v2.4M337.9 131.7l1 .6M338.9 129.1l1.1 .6M241.5 156.7v2M331.1 140.3l1.1 .6M347.3 150.5v2.4"/>
<path d="M360.1 150.9l1 .6M361.5 148.4l1 .6M361.5 145.5l1 .7M362.9 143.1l1.1 .6M363.6 142.7l1 .6M365 140.3l1.1 .5M370.5 153.6v2.5M372.3 154.6l18.6 10.8M380.9 155.6v2.4M380.9 151.5l17.1 9.8M69.2 169.7l38.6 2.8M105.3 171.8l2.5 .7-2.6 .3z"/>
<path d="M118.6 174.5l-1 .3M141.8 170.2v2.8M145.2 175.3v1.1M148.9 170.2v2.8M234.6 160.9v2.4M273.5 176l-1.1 .6M274.9 178.4l-1.1 .7M275.1 168.3l.8 .4M275.9 168.7l2.4-.8 .1 1.1zM281.5 168.9l1.1 .6M298 166.3l-22.1 2.4M333.4 175v2.5"/>
<path d="M340.4 170.9v2.1M352.5 174.4l2.5 .6-.5 .9zM352.5 174.4l8 3.7M388.7 164.1l1.4-1.2 .7 .4zM393.6 160.8l2.2-.8-1.5 1.2zM395.8 160l-7.1 4.1M55 190.2l14.4 3.9M67.1 192.9l2.3 1.2-2.5-.2zM67.6 194.7v2.8M78 196.3v2.3M101.2 198.1v2.3M108 187.5v1.2"/>
<path d="M108.5 196.6l1.1 .3M109.5 198.5l1.1 .4M115.1 184v2.4M125.5 190v18.4M127.7 189.4v16.6M175 192.2v2.3M207 195.7v1.1M213.9 191.6v2.9M291.5 189.2v2.5M295.7 189.2v2.5M303.3 192.4v2M305.1 193.4l19.4 11.2"/>
<path d="M306.7 198.4v2.5M116.3 201.7l1.1 .4M132.6 205.6v2.8M139.9 216.7v2.3M169.9 207.9v1.2M177 204.4v2.4M299.6 200.9v-2.5l17.8 10.3M315.2 207.4l1.4-1.2 .7 .4zM320.2 204.1l2.1-.8-1.5 1.3zM322.3 203.3l-7.1 4.1M110.4 255.1h157.3v31.9h-157.3zM124.9 255.1v31.9"/>
<path d="M143.5 255.1v31.9M198.4 255.1v31.9M110.4 260.4h157.3M110.4 265.7h157.3M110.4 271h157.3M110.4 276.4h157.3M110.4 281.6h157.3"/>
<circle cx="198.4" cy="51.5" r="3.8"/>
<circle cx="294.2" cy="52.3" r="3.8"/>
<circle cx="87.1" cy="69.5" r="3.8"/>
<circle cx="228.2" cy="90.8" r="3.8"/>
<circle cx="391.8" cy="96.5" r="3.8"/>
<circle cx="137.3" cy="140.2" r="3.8"/>
<circle cx="316.4" cy="145.2" r="3.8"/>
<circle cx="65.5" cy="169.4" r="3.8"/>
<circle cx="301.7" cy="165.9" r="3.8"/>
<circle cx="363.9" cy="179.6" r="3.8"/>
<circle cx="51.4" cy="189.2" r="3.7"/>
</g>
<g fill="none" stroke="#000" stroke-width=".71">
<path d="M10.1 9.9h400v277.1h-400zM70.1 6.5v3.4M140.1 6.5v3.4M207.2 5h5.8l-2.9 4.9zM210.1 0v9.9M280.1 6.5v3.4M350.1 6.5v3.4M6.7 74.2h3.4M410.1 74.2h3.5M.1 148.5h10M5.1 145.6l5 2.9-5 2.9zM410.1 148.5h10"/>
<path d="M410.1 148.5l5-2.9v5.8zM6.7 222.7h3.4M410.1 222.7h3.5M70.1 287v3.4M140.1 287v3.4M210.1 287v10M210.1 287l2.9 5h-5.8zM280.1 287v3.4M350.1 287v3.4"/>
</g>
<g fill="none" stroke="#000" stroke-width=".51">
<path d="M269.8 249.5h40.3M270.1 242h140v45h-140zM270.1 257h140M303.2 257v16M310.1 242v15M350.1 257v30M390.1 257v12M270.1 265h33.1M270.1 273h80M350.1 269h60M350.1 263h60M350.1 280.5h60"/>
<path d="M370.1 280.5v6.5M390.1 280.5v6.5"/>
</g>
<g fill="#000">
<path d="M322.4 38.4l2.4-.6-2 1.6zM334.8 37.8l.7 .6-2 1.6zM98.1 74.4l2 1.6-2.5-.6zM190.8 67.1l.9 .4-1.5 2.1zM244.2 97.5l2 1.5-2.5-.6zM370.2 100.4l2.3-1 .2 1.1zM112.1 111.2l2.5-.1-2.3 1zM132.6 112.9l.9 2.4-1 .2zM337.5 116l1.9-1.7-1.1 2.3zM105.3 171.8l2.5 .7-2.6 .3zM275.9 168.7l2.4-.8 .1 1.1zM352.5 174.4l2.5 .6-.5 .9z"/>
<path d="M388.7 164.1l1.4-1.2 .7 .4zM393.6 160.8l2.2-.8-1.5 1.2zM67.1 192.9l2.3 1.2-2.5-.2zM315.2 207.4l1.4-1.2 .7 .4zM320.2 204.1l2.1-.8-1.5 1.3z"/>
</g>
<text font-size="7.9" x="173.5" y="24.3">CD-IND-30-PINF-01 ( 1 : 2 )</text>
<g font-size="4.2">
<text x="34" y="9.6">6</text>
<text x="104" y="9.6">5</text>
<text x="174" y="9.6">4</text>
<text x="244" y="9.6">3</text>
<text x="314" y="9.6">2</text>
<text x="384" y="9.6">1</text>
<text x="6.8" y="38.7">D</text>
<text x="410.6" y="38.7">D</text>
<text x="7" y="112.9">C</text>
<text x="410.8" y="112.9">C</text>
<text x="7" y="187.1">B</text>
<text x="410.8" y="187.1">B</text>
<text x="7" y="261.4">A</text>
<text x="410.8" y="261.4">A</text>
<text x="34" y="290.4">6</text>
<text x="104" y="290.4">5</text>
<text x="174" y="290.4">4</text>
<text x="244" y="290.4">3</text>
<text x="314" y="290.4">2</text>
<text x="384" y="290.4">1</text>
</g>
<g font-size="3.9">
<text x="351.9" y="18.5">Dejar libre de soldadura esta zona,</text>
<text x="351.9" y="22.9">por arriba y debajo</text>
<text x="197.4" y="52.8">4</text>
<text x="293.1" y="53.6">2</text>
<text x="86.1" y="70.8">5</text>
<text x="227.2" y="92.1">4</text>
<text x="390.9" y="97.7">5</text>
<text x="19.7" y="113">Dejar libre de soldadura esta zona,</text>
<text x="44.6" y="117.5">por arriba y debajo.</text>
<text x="136.3" y="141.5">2</text>
<text x="315.4" y="146.5">3</text>
<text x="300.7" y="167.2">3</text>
<text x="64.5" y="170.7">3</text>
<text x="362.8" y="180.8">1</text>
<text x="50.4" y="190.5">1</text>
<text x="113.6" y="259">ITEM</text>
<text x="130.9" y="259">QTY</text>
<text x="159.1" y="259">PART NUMBER</text>
<text x="222.3" y="259">DESCRIPTION</text>
<text x="116.7" y="264.3">1</text>
<text x="116.7" y="269.7">2</text>
<text x="133.2" y="264.3">1</text>
<text x="133.2" y="269.6">1</text>
<text x="144.4" y="264.3">CD-IND-30-BAS-01</text>
<text x="144.4" y="269.7">CD-IND-30-CARRT-01</text>
<text x="199.4" y="264.4">Base columna. e=6mm</text>
<text x="199.4" y="269.7">Base columna cartela superior. e=3mm</text>
<text x="116.7" y="275">3</text>
<text x="133.2" y="275">2</text>
<text x="144.4" y="275">CD-IND-30-CARRTIN-01</text>
<text x="199.4" y="275">Base columna cartela inferior. e=3mm</text>
<text x="358.5" y="275">CD-IND-30-PINFT-01-MET03</text>
<text x="116.7" y="280.3">4</text>
<text x="133.2" y="280.3">1</text>
<text x="144.4" y="280.3">CD-IND-30-LAT-01</text>
<text x="199.4" y="280.3">Base columna lateral izq. e=3mm</text>
<text x="116.7" y="285.6">5</text>
<text x="133.2" y="285.6">1</text>
<text x="144.4" y="285.6">CD-IND-30-LATB-01</text>
<text x="199.4" y="285.7">Base columna lateral dcho. e=3mm</text>
</g>
<g font-size="3.1">
<text x="312.7" y="246.8">Tolerancias para dimensiones lineales y angulares sin indicación individual</text>
<text x="312.7" y="250.4">de tolerancia, según ISO 2768-1:1989</text>
<text x="312.7" y="254">Zonas de rugosidad no especificada, Ra 3.2</text>
<text x="357.9" y="286.4">03</text>
<text x="377.7" y="285.6">A3</text>
<text x="397" y="285.9">2 /8</text>
</g>
<g font-size="2.4">
<text x="271.2" y="244.4">MATERIAL:</text>
<text x="271.3" y="252">ACABADO SUPERFICIAL:</text>
<text x="271.4" y="247.9">Steel, Mild</text>
<text x="271.3" y="254.6">Negro satinado liso</text>
<text x="271.2" y="259.7">SCALE:</text>
<text x="350.6" y="260.8">DRAWN: Sergio Torremocha</text>
<text x="391.2" y="260.6">16/06/2016</text>
<text x="350.6" y="267">CHECKED:</text>
<text x="350.6" y="271.4">DWG NO:</text>
<text x="350.8" y="276.9">Id. Ref:</text>
<text x="350.8" y="282.8">REV</text>
<text x="371.2" y="282.9">SIZE</text>
<text x="390.9" y="282.9">SHEET</text>
</g>
</svg>
